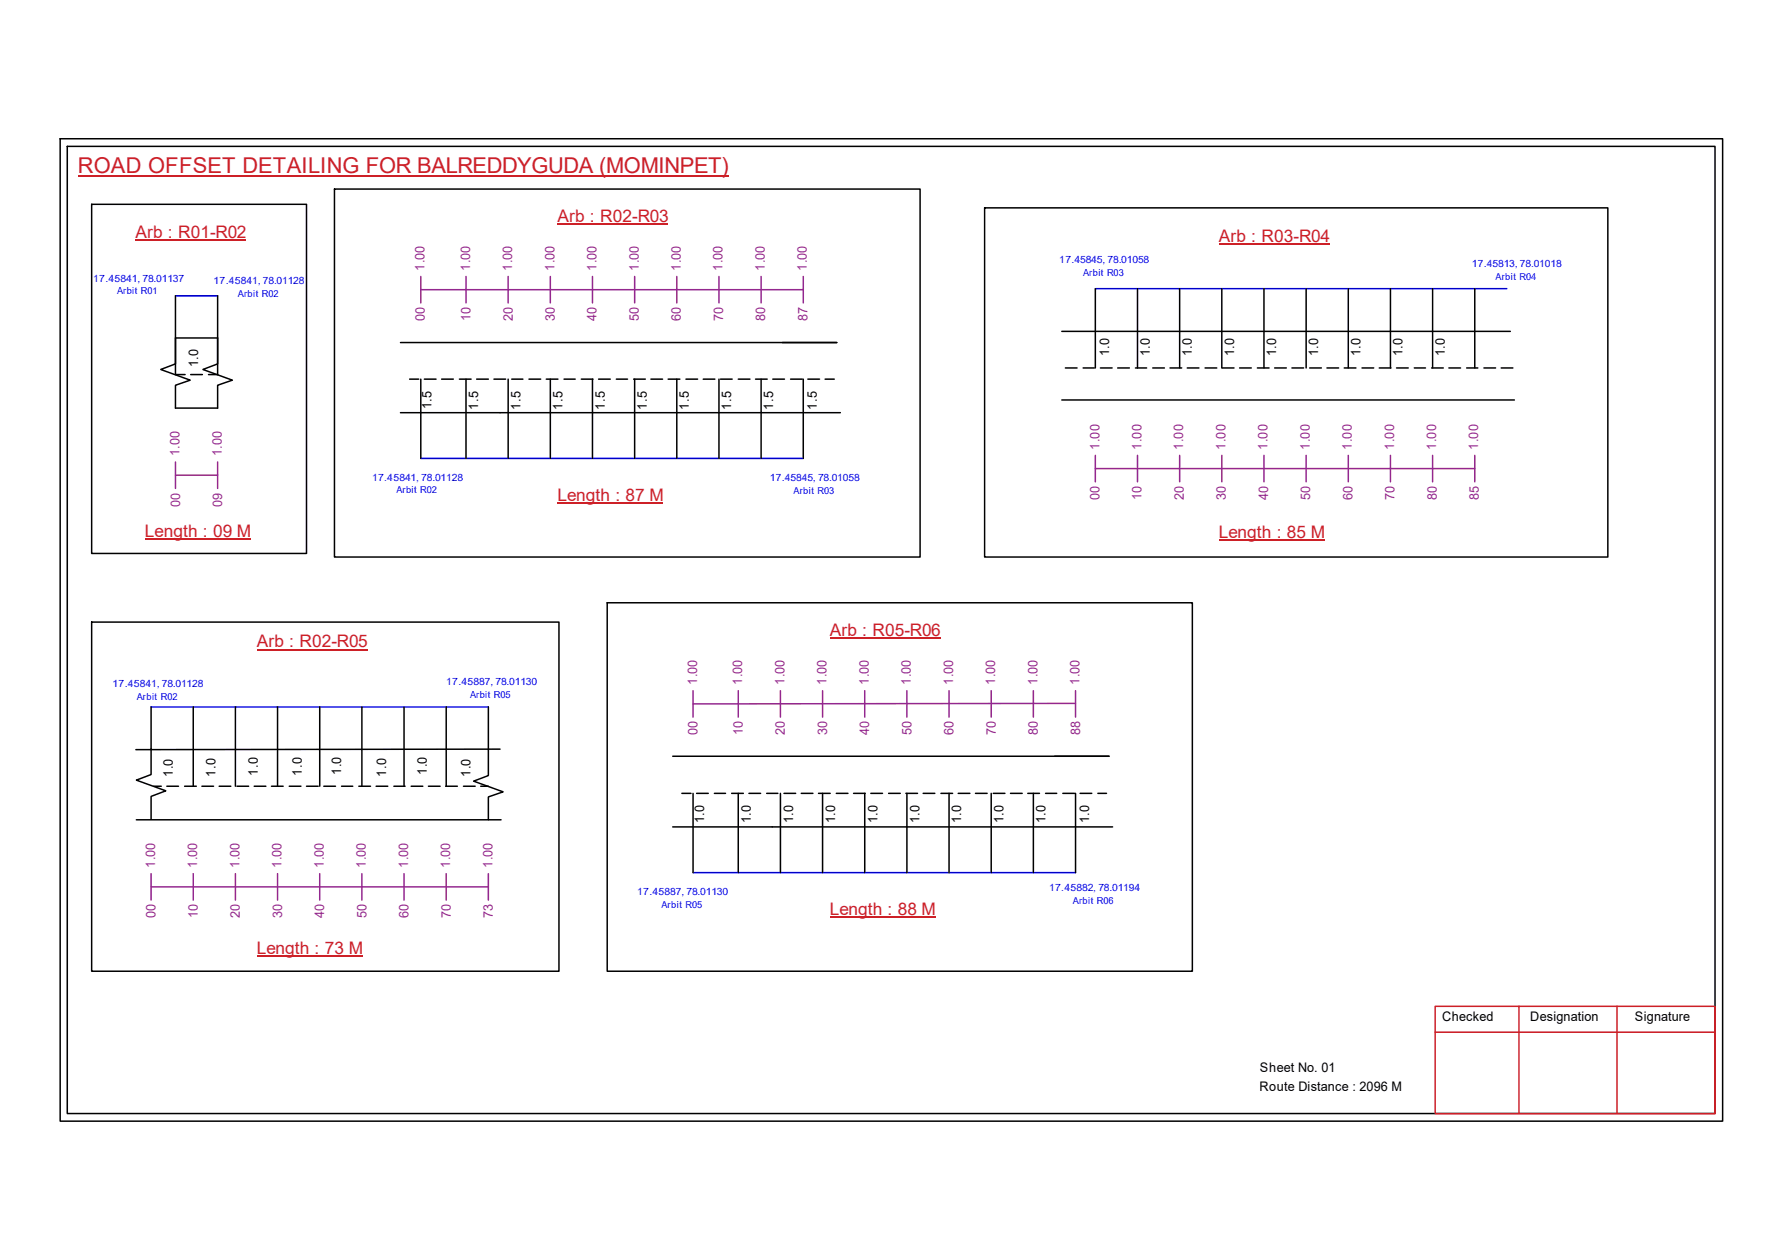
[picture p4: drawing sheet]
<svg xmlns="http://www.w3.org/2000/svg" width="297mm" height="210mm" viewBox="0 0 297 210" stroke-linecap="round" stroke-linejoin="round" font-family="sans-serif">
<g fill="none" stroke="#000" stroke-width=".25">
<path d="M10 23.1h277.1v163.7h-277.1zM11.2 24.4h274.7v161.1h-274.7zM15.3 34h35.8v58.2h-35.8zM55.7 31.5h97.7v61.3h-97.7zM164.1 34.6h103.9v58.2h-103.9zM29.2 56.3h7.1v4.3l-2.5 1 4.9 1.7-2.4 .9v3.8h-7.1v-3.8l2.5-.9-4.9-1.7 2.4-1zM29.2 49.3v13.1h1.7M36.3 49.3v13.1h-1.5M66.8 57.1h72.7M177 55.2h74.8M182.6 48.1v13.2M189.6 48.1v13.2"/>
<path d="M196.6 48.1v13.2M203.7 48.1v13.2M210.7 48.1v13.2M217.7 48.1v13.2M224.7 48.1v13.2M231.8 48.1v13.2M238.8 48.1v13.2M245.8 48.1v13.2M31.8 62.4h1.9M66.8 68.7h73.3M68.3 63.2h1.5M70.1 63.2v13.2"/>
<path d="M70.7 63.2h2M73.6 63.2h2M76.6 63.2h1.9M77.7 63.2v13.2M79.5 63.2h1.9M82.3 63.2h2M84.7 63.2v13.2M85.3 63.2h1.9M88.2 63.2h1.9M91.1 63.2h1.9M91.7 63.2v13.2M94 63.2h1.9"/>
<path d="M96.9 63.2h1.9M98.8 63.2v13.2M99.8 63.2h1.9M102.7 63.2h1.9M105.6 63.2h2M105.8 63.2v13.2M108.5 63.2h1.9M111.4 63.2h1.9M112.8 63.2v13.2M114.3 63.2h2M117.2 63.2h2M119.8 63.2v13.2"/>
<path d="M120.1 63.2h1.9M123.1 63.2h1.9M125.9 63.2h2M126.9 63.2v13.2M128.8 63.2h2M131.8 63.2h1.9M133.9 63.2v13.2M134.7 63.2h1.9M137.5 63.2h1.6M177 66.6h75.4M177.6 61.3h1.9M180.5 61.3h1.9"/>
<path d="M183.4 61.3h2M186.3 61.3h2M189.3 61.3h1.8M192.1 61.3h2M195 61.3h2M197.9 61.3h2M200.9 61.3h1.9M203.7 61.3h2M206.6 61.3h2M209.6 61.3h1.9M212.5 61.3h1.9M215.3 61.3h2"/>
<path d="M218.3 61.3h2M221.2 61.3h1.9M224.1 61.3h1.9M227 61.3h2M229.9 61.3h2M232.8 61.3h1.9M235.8 61.3h1.8M238.6 61.3h2M241.5 61.3h2M244.5 61.3h1.8M247.4 61.3h1.9M250.2 61.3h2"/>
<path d="M15.3 103.6h77.9v58.2h-77.9zM25.2 117.8v7.1M32.2 117.8v13.2M39.2 117.8v13.2M46.3 117.8v13.2M53.3 117.8v13.2M60.3 117.8v13.2M67.3 117.8v13.2M74.4 117.8v13.2M81.4 117.8v11.4l-2.5 .9 5 1.8-2.5 .9v3.8M101.2 100.4h97.6v61.4h-97.6zM22.7 136.6h60.8"/>
<path d="M25.2 124.7v4.3l-2.5 1 4.9 1.7-2.4 1v3.7M25.6 131h1.3M27.8 131h2M30.8 131h1.9M33.7 131h1.9M36.5 131h2M39.5 131h1.9M42.4 131h1.9M45.3 131h1.9M48.2 131h2M51.1 131h1.9M54 131h1.9"/>
<path d="M56.9 131h1.9M59.8 131h2M62.7 131h1.9M65.7 131h1.8M68.5 131h2M71.4 131h2M74.3 131h1.9M77.3 131h1.9M80.1 131h1.3M83.4 124.8l-60.8 .1M112.1 126h72.8M112.1 137.8h73.4"/>
<path d="M113.7 132.2h1.5M115.5 132.2v13.2M116.1 132.2h2M119.1 132.2h1.8M122 132.2h1.9M123.1 132.2v13.2M124.8 132.2h2M127.8 132.2h1.9M130.1 132.2v13.2M130.7 132.2h1.9M133.6 132.2h1.9M136.4 132.2h2"/>
<path d="M137.1 132.2v13.2M139.4 132.2h1.9M142.3 132.2h1.9M144.1 132.2v13.2M145.2 132.2h1.9M148.1 132.2h2M151 132.2h1.9M151.2 132.2v13.2M153.9 132.2h1.9M156.8 132.2h2M158.2 132.2v13.2M159.7 132.2h2"/>
<path d="M162.6 132.2h1.9M165.2 132.2v13.2M165.6 132.2h1.9M168.4 132.2h2M171.3 132.2h2M172.3 132.2v13.2M174.3 132.2h1.8M177.2 132.2h1.9M179.3 132.2v13.2M180 132.2h2M183 132.2h1.4"/>
</g>
<path d="M239.2 167.6h46.7v17.9h-46.7zM239.2 172h46.7M253.2 167.6v17.9M269.5 167.6v17.9" fill="none" stroke="#cc1f26" stroke-width=".25"/>
<path d="M13 29.3h108.5" fill="none" stroke="#cd2027" stroke-width=".25"/>
<path d="M29.2 49.3h7.1M182.6 48.1h68.6M70.1 76.4h63.8M25.2 117.8h56.2M115.5 145.4h63.8" fill="none" stroke="#00f" stroke-width=".25"/>
<g fill="none" stroke="#93278f" stroke-width=".25">
<path d="M70.1 48.3h63.8M70.1 46.1v4.4M77.7 46.1v4.4M84.7 46.1v4.4M91.7 46.1v4.4M98.8 46.1v4.4M105.8 46.1v4.4M112.8 46.1v4.4M119.8 46.1v4.4M126.9 46.1v4.4M133.9 46.1v4.4M29.2 79.2h7.1"/>
<path d="M29.2 77v4.4M36.3 77v4.4M182.6 78.1h63.2M182.6 75.9v4.4M189.6 75.9v4.4M196.6 75.9v4.4M203.7 75.9v4.4M210.7 75.9v4.4M217.7 75.9v4.4M224.7 75.9v4.4M231.8 75.9v4.4M238.8 75.9v4.4"/>
<path d="M245.8 75.9v4.4M115.5 115.1v4.4M123.1 115.1v4.4M130.1 115.1v4.4M137.1 115.1v4.4M144.1 115.1v4.4M151.2 115.1v4.4M158.2 115.1v4.4M165.2 115.1v4.4M172.3 115.1v4.4M179.3 117.2l-63.8 .1M179.3 115.1v4.4"/>
<path d="M25.2 147.7h56.2M25.2 145.5v4.4M32.2 145.5v4.4M39.2 145.5v4.4M46.3 145.5v4.4M53.3 145.5v4.4M60.3 145.5v4.4M67.3 145.5v4.4M74.4 145.5v4.4M81.4 145.5v4.4"/>
</g>
<path d="M22.6 40h18.4M92.9 37.3h18.5M203.2 40.6h18.4M24.2 89.8h17.6M92.9 83.8h17.6M203.2 90h17.6M42.8 108.2h18.5M138.3 106.3h18.5M42.8 159.3h17.6M138.3 152.8h17.6" fill="none" stroke="#cd2027" stroke-width=".17"/>
<text font-size="3.6" fill="#cd2027" x="13" y="28.9">ROAD OFFSET DETAILING FOR BALREDDYGUDA (MOMINPET)</text>
<g font-size="2.9" fill="#cd2027">
<text x="22.6" y="39.6">Arb : R01-R02</text>
<text x="92.9" y="37">Arb : R02-R03</text>
<text x="203.2" y="40.3">Arb : R03-R04</text>
<text x="92.9" y="83.5">Length : 87 M</text>
<text x="24.2" y="89.5">Length : 09 M</text>
<text x="203.2" y="89.7">Length : 85 M</text>
<text x="42.8" y="107.9">Arb : R02-R05</text>
<text x="138.3" y="106">Arb : R05-R06</text>
<text x="138.3" y="152.5">Length : 88 M</text>
<text x="42.8" y="159">Length : 73 M</text>
</g>
<g font-size="2.2" fill="#93278f">
<text x="70.7" y="45.1" transform="rotate(-90 70.7 45.1)">1.00</text>
<text x="78.4" y="45.1" transform="rotate(-90 78.4 45.1)">1.00</text>
<text x="85.4" y="45.1" transform="rotate(-90 85.4 45.1)">1.00</text>
<text x="92.4" y="45.1" transform="rotate(-90 92.4 45.1)">1.00</text>
<text x="99.4" y="45.1" transform="rotate(-90 99.4 45.1)">1.00</text>
<text x="106.5" y="45.1" transform="rotate(-90 106.5 45.1)">1.00</text>
<text x="113.5" y="45.1" transform="rotate(-90 113.5 45.1)">1.00</text>
<text x="120.4" y="45.1" transform="rotate(-90 120.4 45.1)">1.00</text>
<text x="127.5" y="45.1" transform="rotate(-90 127.5 45.1)">1.00</text>
<text x="134.5" y="45.1" transform="rotate(-90 134.5 45.1)">1.00</text>
<text x="70.8" y="53.5" transform="rotate(-90 70.8 53.5)">00</text>
<text x="78.4" y="53.5" transform="rotate(-90 78.4 53.5)">10</text>
<text x="85.5" y="53.5" transform="rotate(-90 85.5 53.5)">20</text>
<text x="92.5" y="53.5" transform="rotate(-90 92.5 53.5)">30</text>
<text x="99.4" y="53.5" transform="rotate(-90 99.4 53.5)">40</text>
<text x="106.5" y="53.5" transform="rotate(-90 106.5 53.5)">50</text>
<text x="113.5" y="53.5" transform="rotate(-90 113.5 53.5)">60</text>
<text x="120.5" y="53.5" transform="rotate(-90 120.5 53.5)">70</text>
<text x="127.5" y="53.5" transform="rotate(-90 127.5 53.5)">80</text>
<text x="134.6" y="53.5" transform="rotate(-90 134.6 53.5)">87</text>
<text x="29.9" y="76" transform="rotate(-90 29.9 76)">1.00</text>
<text x="37" y="76" transform="rotate(-90 37 76)">1.00</text>
<text x="183.3" y="74.9" transform="rotate(-90 183.3 74.9)">1.00</text>
<text x="190.3" y="74.9" transform="rotate(-90 190.3 74.9)">1.00</text>
<text x="197.2" y="74.9" transform="rotate(-90 197.2 74.9)">1.00</text>
<text x="204.3" y="74.9" transform="rotate(-90 204.3 74.9)">1.00</text>
<text x="211.3" y="74.9" transform="rotate(-90 211.3 74.9)">1.00</text>
<text x="218.3" y="74.9" transform="rotate(-90 218.3 74.9)">1.00</text>
<text x="225.3" y="74.9" transform="rotate(-90 225.3 74.9)">1.00</text>
<text x="232.4" y="74.9" transform="rotate(-90 232.4 74.9)">1.00</text>
<text x="239.4" y="74.9" transform="rotate(-90 239.4 74.9)">1.00</text>
<text x="246.4" y="74.9" transform="rotate(-90 246.4 74.9)">1.00</text>
<text x="183.3" y="83.3" transform="rotate(-90 183.3 83.3)">00</text>
<text x="190.3" y="83.3" transform="rotate(-90 190.3 83.3)">10</text>
<text x="197.3" y="83.3" transform="rotate(-90 197.3 83.3)">20</text>
<text x="204.3" y="83.3" transform="rotate(-90 204.3 83.3)">30</text>
<text x="211.4" y="83.3" transform="rotate(-90 211.4 83.3)">40</text>
<text x="218.4" y="83.3" transform="rotate(-90 218.4 83.3)">50</text>
<text x="225.4" y="83.3" transform="rotate(-90 225.4 83.3)">60</text>
<text x="232.4" y="83.3" transform="rotate(-90 232.4 83.3)">70</text>
<text x="239.5" y="83.3" transform="rotate(-90 239.5 83.3)">80</text>
<text x="246.5" y="83.3" transform="rotate(-90 246.5 83.3)">85</text>
<text x="30" y="84.5" transform="rotate(-90 30 84.5)">00</text>
<text x="37" y="84.5" transform="rotate(-90 37 84.5)">09</text>
<text x="116.2" y="114.1" transform="rotate(-90 116.2 114.1)">1.00</text>
<text x="123.7" y="114.1" transform="rotate(-90 123.7 114.1)">1.00</text>
<text x="130.8" y="114.1" transform="rotate(-90 130.8 114.1)">1.00</text>
<text x="137.8" y="114.1" transform="rotate(-90 137.8 114.1)">1.00</text>
<text x="144.8" y="114.1" transform="rotate(-90 144.8 114.1)">1.00</text>
<text x="151.8" y="114.1" transform="rotate(-90 151.8 114.1)">1.00</text>
<text x="158.9" y="114.1" transform="rotate(-90 158.9 114.1)">1.00</text>
<text x="165.9" y="114.1" transform="rotate(-90 165.9 114.1)">1.00</text>
<text x="172.9" y="114.1" transform="rotate(-90 172.9 114.1)">1.00</text>
<text x="180" y="114.1" transform="rotate(-90 180 114.1)">1.00</text>
<text x="116.3" y="122.5" transform="rotate(-90 116.3 122.5)">00</text>
<text x="123.8" y="122.5" transform="rotate(-90 123.8 122.5)">10</text>
<text x="130.8" y="122.5" transform="rotate(-90 130.8 122.5)">20</text>
<text x="137.9" y="122.5" transform="rotate(-90 137.9 122.5)">30</text>
<text x="144.9" y="122.5" transform="rotate(-90 144.9 122.5)">40</text>
<text x="151.9" y="122.5" transform="rotate(-90 151.9 122.5)">50</text>
<text x="159" y="122.5" transform="rotate(-90 159 122.5)">60</text>
<text x="166" y="122.5" transform="rotate(-90 166 122.5)">70</text>
<text x="173" y="122.5" transform="rotate(-90 173 122.5)">80</text>
<text x="180" y="122.5" transform="rotate(-90 180 122.5)">88</text>
<text x="25.9" y="144.6" transform="rotate(-90 25.9 144.6)">1.00</text>
<text x="32.9" y="144.6" transform="rotate(-90 32.9 144.6)">1.00</text>
<text x="39.9" y="144.6" transform="rotate(-90 39.9 144.6)">1.00</text>
<text x="46.9" y="144.6" transform="rotate(-90 46.9 144.6)">1.00</text>
<text x="54" y="144.6" transform="rotate(-90 54 144.6)">1.00</text>
<text x="61" y="144.6" transform="rotate(-90 61 144.6)">1.00</text>
<text x="68" y="144.6" transform="rotate(-90 68 144.6)">1.00</text>
<text x="75.1" y="144.6" transform="rotate(-90 75.1 144.6)">1.00</text>
<text x="82.1" y="144.6" transform="rotate(-90 82.1 144.6)">1.00</text>
<text x="25.9" y="153" transform="rotate(-90 25.9 153)">00</text>
<text x="33" y="153" transform="rotate(-90 33 153)">10</text>
<text x="40" y="153" transform="rotate(-90 40 153)">20</text>
<text x="47" y="153" transform="rotate(-90 47 153)">30</text>
<text x="54.1" y="153" transform="rotate(-90 54.1 153)">40</text>
<text x="61.1" y="153" transform="rotate(-90 61.1 153)">50</text>
<text x="68.1" y="153" transform="rotate(-90 68.1 153)">60</text>
<text x="75.1" y="153" transform="rotate(-90 75.1 153)">70</text>
<text x="82.2" y="153" transform="rotate(-90 82.2 153)">73</text>
</g>
<g font-size="2.2">
<text x="184.9" y="59.4" transform="rotate(-90 184.9 59.4)">1.0</text>
<text x="191.6" y="59.4" transform="rotate(-90 191.6 59.4)">1.0</text>
<text x="198.7" y="59.4" transform="rotate(-90 198.7 59.4)">1.0</text>
<text x="205.7" y="59.4" transform="rotate(-90 205.7 59.4)">1.0</text>
<text x="212.7" y="59.4" transform="rotate(-90 212.7 59.4)">1.0</text>
<text x="219.7" y="59.4" transform="rotate(-90 219.7 59.4)">1.0</text>
<text x="226.8" y="59.4" transform="rotate(-90 226.8 59.4)">1.0</text>
<text x="233.8" y="59.4" transform="rotate(-90 233.8 59.4)">1.0</text>
<text x="240.8" y="59.4" transform="rotate(-90 240.8 59.4)">1.0</text>
<text x="33.1" y="61.2" transform="rotate(-90 33.1 61.2)">1.0</text>
<text x="71.9" y="68.2" transform="rotate(-90 71.9 68.2)">1.5</text>
<text x="79.7" y="68.2" transform="rotate(-90 79.7 68.2)">1.5</text>
<text x="86.7" y="68.2" transform="rotate(-90 86.7 68.2)">1.5</text>
<text x="93.8" y="68.2" transform="rotate(-90 93.8 68.2)">1.5</text>
<text x="100.8" y="68.2" transform="rotate(-90 100.8 68.2)">1.5</text>
<text x="107.8" y="68.2" transform="rotate(-90 107.8 68.2)">1.5</text>
<text x="114.8" y="68.2" transform="rotate(-90 114.8 68.2)">1.5</text>
<text x="121.9" y="68.2" transform="rotate(-90 121.9 68.2)">1.5</text>
<text x="128.9" y="68.2" transform="rotate(-90 128.9 68.2)">1.5</text>
<text x="136.2" y="68.2" transform="rotate(-90 136.2 68.2)">1.5</text>
<text x="28.8" y="129.5" transform="rotate(-90 28.8 129.5)">1.0</text>
<text x="35.9" y="129.4" transform="rotate(-90 35.9 129.4)">1.0</text>
<text x="43" y="129.2" transform="rotate(-90 43 129.2)">1.0</text>
<text x="50.3" y="129.2" transform="rotate(-90 50.3 129.2)">1.0</text>
<text x="56.9" y="129.1" transform="rotate(-90 56.9 129.1)">1.0</text>
<text x="64.4" y="129.4" transform="rotate(-90 64.4 129.4)">1.0</text>
<text x="71.2" y="129.1" transform="rotate(-90 71.2 129.1)">1.0</text>
<text x="78.4" y="129.5" transform="rotate(-90 78.4 129.5)">1.0</text>
<text x="117.4" y="137.2" transform="rotate(-90 117.4 137.2)">1.0</text>
<text x="125.2" y="137.2" transform="rotate(-90 125.2 137.2)">1.0</text>
<text x="132.2" y="137.2" transform="rotate(-90 132.2 137.2)">1.0</text>
<text x="139.2" y="137.2" transform="rotate(-90 139.2 137.2)">1.0</text>
<text x="146.3" y="137.2" transform="rotate(-90 146.3 137.2)">1.0</text>
<text x="153.3" y="137.2" transform="rotate(-90 153.3 137.2)">1.0</text>
<text x="160.2" y="137.2" transform="rotate(-90 160.2 137.2)">1.0</text>
<text x="167.3" y="137.2" transform="rotate(-90 167.3 137.2)">1.0</text>
<text x="174.3" y="137.2" transform="rotate(-90 174.3 137.2)">1.0</text>
<text x="181.6" y="137.2" transform="rotate(-90 181.6 137.2)">1.0</text>
<text x="240.4" y="170.1">Checked</text>
<text x="255.1" y="170.1">Designation</text>
<text x="272.5" y="170.1">Signature</text>
<text x="210" y="178.6">Sheet No. 01</text>
<text x="209.9" y="181.7">Route Distance : 2096 M</text>
</g>
<g font-size="1.7" fill="#00f">
<text x="15.5" y="46.9">17.45841, 78.01137</text>
<text x="35.6" y="47.3">17.45841, 78.01128</text>
<text x="176.6" y="43.9">17.45845, 78.01058</text>
<text x="245.3" y="44.5">17.45813, 78.01018</text>
<text x="62" y="80.1">17.45841, 78.01128</text>
<text x="128.3" y="80.2">17.45845, 78.01058</text>
<text x="18.8" y="114.5">17.45841, 78.01128</text>
<text x="74.4" y="114.1">17.45887, 78.01130</text>
<text x="106.2" y="149.1">17.45887, 78.01130</text>
<text x="174.9" y="148.5">17.45882, 78.01194</text>
</g>
<g font-size="1.6" fill="#00f">
<text x="180.5" y="46">Arbit R03</text>
<text x="249.3" y="46.7">Arbit R04</text>
<text x="19.5" y="49">Arbit R01</text>
<text x="39.7" y="49.4">Arbit R02</text>
<text x="66.1" y="82.2">Arbit R02</text>
<text x="132.3" y="82.3">Arbit R03</text>
<text x="22.8" y="116.7">Arbit R02</text>
<text x="78.4" y="116.3">Arbit R05</text>
<text x="110.3" y="151.2">Arbit R05</text>
<text x="178.9" y="150.6">Arbit R06</text>
</g>
</svg>
